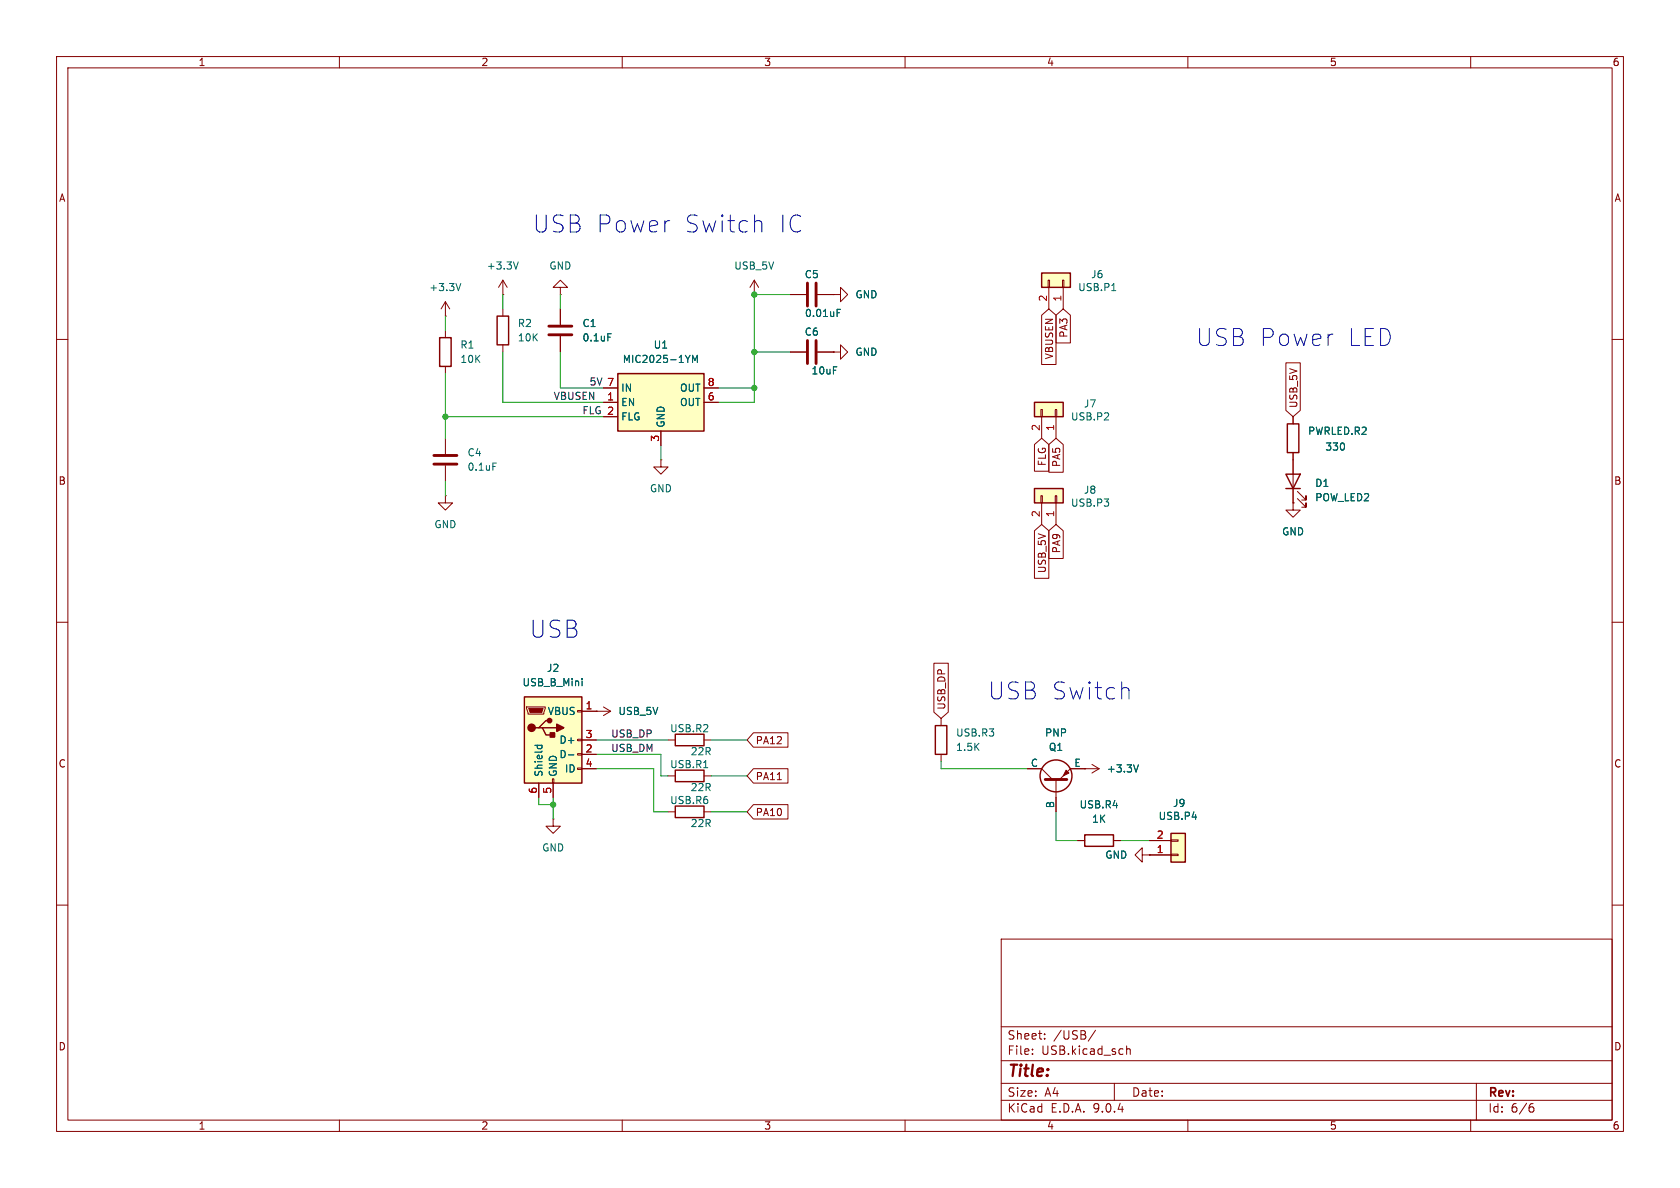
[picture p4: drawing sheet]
<svg xmlns="http://www.w3.org/2000/svg" width="297mm" height="210mm" viewBox="0 0 297 210" stroke-linecap="round" stroke-linejoin="round" font-family="sans-serif">
<g fill="none" stroke="#840000" stroke-width=".18">
<path d="M10 10h277v190h-277zM12 12h273v186h-273zM60 10v2M110 10v2M160 10v2M210 10v2M260 10v2M99.1 50.8h1.2l-1.2-1.3-1.3 1.3h1.3v1.3M99.1 52.1h.1M99.1 54.6v2.8M99.1 59.4v2.8M10 60h2"/>
<path d="M285 60h2M10 110h2M285 110h2M166.4 127v1.3M166.4 133.4v1.2M181.6 135.9h2.5l2 1.9M186.7 137.8v5.7M191.8 135.9h-2.6l-1.9 1.9M10 160h2M177 166h108v32h-108zM285 160h2M60 198v2"/>
<path d="M110 198v2M160 198v2M177 194.5h108M177 191.5h108M177 187.5h108M177 181.5h108M182.5 186.3v.1M182.5 185.5v.1M184.7 183.6v.1M184.7 182.8v.1M193.7 182.1l-1.3 2M197 191.5v3"/>
<path d="M199.2 184.9v1.5M199.2 185.5l.2-.1 .3 .1 .1 .9M210 198v2M260 198v2M261 191.5v6.5M270.6 195.7h.4l.2 .3-.1 .5-.5 .1M271 195.1l-.4 .1"/>
</g>
<g fill="none" stroke="#840000" stroke-width=".25">
<path d="M165.4 128.3h2v5.1h-2z"/>
<circle cx="186.7" cy="137.2" r="2.82"/>
</g>
<path d="M97 57.7h4.1M97 59.2h4.1M184.8 137.8h3.8" fill="none" stroke="#840000" stroke-width=".51"/>
<path d="M107.5 59h.6" fill="none" stroke="#006464" stroke-width=".18"/>
<path d="M188.5 136.1l.5 .6-1 .5z" fill="#840000" stroke="#840000" stroke-width=".18"/>
<path d="M182.9 86.4h5.1v2.5h-5.1z" fill="#ffffc2"/>
<path d="M227.6 74.9h2v5.1h-2zM182.9 86.4h5.1v2.5h-5.1zM119.4 136.1h5.1v2.1h-5.1zM119.4 129.8h5.1v2h-5.1zM119.4 142.5h5.1v2h-5.1z" fill="none" stroke="#840000" stroke-width=".25"/>
<g fill="none" stroke="#840000" stroke-width=".18">
<path d="M133.3 52.1h.1M133.3 49.5l-.7 1.3M133.3 49.5l.8 1.3M133.3 49.5v2.6M78.7 77.5v2.8M139.7 62.2h2.8M144.5 62.2h2.8M147.3 62.2h1.3v-1.2l1.3 1.2-1.3 1.3v-1.3M147.3 62.2h.1M228.6 73.7v1.2M78.7 87.6v1.3h1.3l-1.3 1.3-1.2-1.3h1.2M78.7 87.6h.1"/>
<path d="M78.7 82.3v2.8M184 87.6h.3v1.3h-.3zM184.1 88.9v3.8M186.6 87.6h.2v1.3h-.2zM186.7 88.9v3.8M228.6 80v1.3M118.1 137.2h1.3M118.1 130.8h1.3M124.5 137.2h1.2M124.5 130.8h1.2M191.8 135.9h.1M191.8 135.9h2.5"/>
<path d="M193 135.1l1.3 .8M194.3 135.9l-1.3 .8M97.8 144.8v1.3h1.3l-1.3 1.2-1.3-1.2h1.3M97.8 144.8h.1M118.1 143.5h1.3M124.5 143.5h1.2"/>
</g>
<path d="M87.1 81.9h.6M124.4 135.7h.7M201.3 135.2l-.5 1.3" fill="none" stroke="#006464" stroke-width=".18"/>
<path d="M142.7 60.2v4.1M144.3 60.2v4.1M76.7 80.5h4.1M76.7 82h4.1" fill="none" stroke="#840000" stroke-width=".51"/>
<path d="M92.7 123.2h10.2v15.2h-10.2z" fill="#ffffc2"/>
<path d="M77.7 59.7h2.1v5.1h-2.1zM87.9 55.9h2v5.1h-2zM227.3 83.8h2.6l-1.3 2.6zM227.3 86.4h2.6M92.7 123.2h10.2v15.2h-10.2zM95.2 128.7h.7l.6 1.2h1.3M95.9 128.7h2.5M97.2 127.4h-.7l-1.3 1.3h-.6M191.8 147.6h5v2h-5z" fill="none" stroke="#840000" stroke-width=".25"/>
<g fill="none" stroke="#840000" stroke-width=".18">
<path d="M78.7 55.9h.1M78.7 53.3l-.7 1.3M78.7 53.3l.8 1.3M78.7 53.3v2.6M78.7 58.4v1.3M88.9 52.1h.1M88.9 49.5l-.8 1.3M88.9 49.5l.8 1.3M88.9 49.5v2.6M88.9 54.6v1.3M139.7 52.1h2.8M144.5 52.1h2.8"/>
<path d="M147.3 52.1h1.3v-1.3l1.3 1.3-1.3 1.2v-1.2M147.3 52.1h.1M78.7 64.8v1.2M88.9 61v1.2M228.6 88.9v1.3h1.3l-1.3 1.2-1.3-1.2h1.3M228.6 88.9h.1M228.6 81.3v7.6M229.4 88.1l1.5 1.6v-.8v.8h-.8M229.4 86.9l1.5 1.5v-.8v.8h-.8M93.1 125h3.3v.2l-.3 1h-2.8zM95.2 138.4v2.6M97.7 137.7h.2v.7h-.2z"/>
<path d="M97.8 138.4v2.6M102.1 125.6h.8v.3h-.8zM102.1 130.7h.8v.2h-.8zM102.1 133.2h.8v.3h-.8zM102.1 135.8h.8v.2h-.8zM102.9 125.7h5M102.9 130.8h2.5M102.9 133.4h2.5M102.9 135.9h2.5M105.4 125.7h.1M106.7 125l1.2 .7M107.9 125.7l-1.2 .8"/>
<path d="M190.5 148.6h1.3M196.8 148.6h1.3M201.9 151.1v-1.2l-1.2 1.2 1.2 1.3v-1.3h1.3M203.2 151.1h.1"/>
</g>
<path d="M93.5 125.2h2.5l-.2 .8h-2.1z" fill="#840000" stroke="#840000" stroke-width=".18"/>
<g fill="#840000" stroke="#840000" stroke-width=".25">
<path d="M97.3 129.5h.7v.8h-.7z"/>
<path d="M98.4 128l1.3 .7-1.3 .6z"/>
<circle cx="94" cy="128.7" r=".63"/>
<circle cx="97.2" cy="127.4" r=".38"/>
</g>
<path d="M81.5 50.1l-.5 1.3M91.6 46.3l-.4 1.3M148 55.3h.4M148 54.7h.6M102.9 120v.1M94.6 131.8h1.2M95 131.8v.3M95.8 131.8v.3M100.5 133.4h1M102.9 120.4v.8" fill="none" stroke="#006464" stroke-width=".18"/>
<path d="M142.7 50v4.1M144.3 50v4.1" fill="none" stroke="#840000" stroke-width=".51"/>
<path d="M207 147.3h2.5v5.1h-2.5z" fill="#ffffc2"/>
<path d="M207 147.3h2.5v5.1h-2.5z" fill="none" stroke="#840000" stroke-width=".25"/>
<path d="M116.8 81.3v1.3h1.3l-1.3 1.2-1.2-1.2h1.2M116.8 81.3h.1M203.2 151.1h3.8M203.2 148.6h3.8M207 151h1.3v.3h-1.3zM207 148.5h1.3v.2h-1.3z" fill="none" stroke="#840000" stroke-width=".18"/>
<path d="M182.9 71.1h5.1v2.6h-5.1z" fill="#ffffc2"/>
<path d="M182.9 71.1h5.1v2.6h-5.1z" fill="none" stroke="#840000" stroke-width=".25"/>
<path d="M184 72.4h.3v1.3h-.3zM184.1 73.7v3.8M186.6 72.4h.2v1.3h-.2zM186.7 73.7v3.8" fill="none" stroke="#840000" stroke-width=".18"/>
<path d="M109.2 66h15.3v10.2h-15.3z" fill="#ffffc2"/>
<path d="M109.2 66h15.3v10.2h-15.3z" fill="none" stroke="#840000" stroke-width=".25"/>
<path d="M106.7 68.6h2.5M106.7 71.1h2.5M106.7 73.7h2.5M116.8 76.2v2.5M124.5 68.6h2.5M124.5 71.1h2.5" fill="none" stroke="#840000" stroke-width=".18"/>
<path d="M122 62.8l-.4 .7M122.4 64.1v-1.3l.5 .9 .4-.9v1.3" fill="none" stroke="#006464" stroke-width=".18"/>
<path d="M184.1 48.3h5.1v2.5h-5.1z" fill="#ffffc2"/>
<path d="M184.1 48.3h5.1v2.5h-5.1z" fill="none" stroke="#840000" stroke-width=".25"/>
<g fill="none" stroke="#840000" stroke-width=".18">
<path d="M99.1 54.6v2.8M99.1 59.4v2.8M139.7 52.1h2.8M144.5 52.1h2.8M147.3 52.1h.1M184.1 55.7l1.3-1.1 1.3 1.1v8.7h-2.6zM185.3 49.5h.2v1.3h-.2zM185.4 50.8v3.8M186.7 55.7l1.3-1.1 1.2 1.1v4.9h-2.5zM187.8 49.5h.3v1.3h-.3zM188 50.8v3.8M106.7 68.6h2.5"/>
<path d="M106.7 71.1h2.5M106.7 73.7h2.5M116.8 76.2v2.5M124.5 68.6h2.5M124.5 71.1h2.5M139.7 62.2h2.8M144.5 62.2h2.8M147.3 62.2h.1M182.9 78.6l1.2-1.1 1.3 1.1v4.7h-2.5zM185.4 78.6l1.3-1.1 1.3 1.1v4.9h-2.6zM227.3 64.1h2.6v8.4l-1.3 1.2-1.3-1.2zM228.6 73.7v1.2"/>
<path d="M182.9 93.8l1.2-1.1 1.3 1.1v8.4h-2.5zM185.4 93.8l1.3-1.1 1.3 1.1v4.9h-2.6zM228.6 88.9h.1M228.6 80v3.8M228.6 86.4v2.5M165.1 117.2h2.5v8.7l-1.2 1.1-1.3-1.1zM95.2 138.4v2.6M97.8 138.4v2.6M102.9 135.9h2.5M102.9 125.7h2.5M102.9 130.8h2.5M102.9 133.4h2.5"/>
<path d="M105.4 125.7h.1M133.2 129.5h6.1v2.6h-6.1l-1.1-1.3zM133.2 135.9h6.1v2.5h-6.1l-1.1-1.2zM137.4 137.8h.7M181.6 135.9h2.5M189.2 135.9h2.6M191.8 135.9h.1M133.2 142.2h6.1v2.6h-6.1l-1.1-1.3zM186.7 141v2.5M190.5 148.6h1.3M196.8 148.6h1.3M203.2 151.1h.1"/>
<path d="M203.2 148.6h3.8M203.2 151.1h3.8"/>
</g>
<g fill="none" stroke="#006464" stroke-width=".18">
<path d="M107.5 59h.6M148 55.3h.4M148 54.7h.6M196.5 51.4h.8M122 62.8l-.4 .7M122.4 64.1v-1.3l.5 .9 .4-.9v1.3M102.9 120v.1M94.6 131.8h1.2M95 131.8v.3M95.8 131.8v.3M100.5 133.4h1M102.9 120.4v.8"/>
<path d="M201.3 135.2l-.5 1.3"/>
</g>
<g fill="none" stroke="#009600" stroke-width=".18">
<path d="M78.7 55.9v2.5M88.9 52.1v2.5M99.1 52.1v2.5M139.7 52.1h-6.4v19h-6.3M78.7 66v11.5M78.7 73.7h28M88.9 62.2v8.9h17.8M99.1 62.2v6.4h7.6M116.8 78.7v2.6M127 68.6h6.3M133.3 62.2h6.4M78.7 85.1v2.5"/>
<path d="M105.4 135.9h10.2v7.6h2.5M105.4 133.4h11.4v3.8h1.3M105.4 130.8h12.7M125.7 137.2h6.4M125.7 130.8h6.4M166.4 134.6v1.3h15.2M95.2 141v1.2h2.6M97.8 141v3.8M125.7 143.5h6.4M186.7 143.5v5.1h3.8M198.1 148.6h5.1"/>
</g>
<path d="M133.8 39h.5l.2 .2 .2 .2v1.6M199.2 121.6l.3 .1 .1 .3v1.6" fill="none" stroke="#0000c2" stroke-width=".18"/>
<g fill="#009600" stroke="#009600" stroke-width=".18">
<circle cx="78.7" cy="73.7" r=".46"/>
<circle cx="133.3" cy="62.2" r=".46"/>
<circle cx="133.3" cy="52.1" r=".46"/>
<circle cx="133.3" cy="68.6" r=".46"/>
<circle cx="97.8" cy="142.2" r=".46"/>
</g>
<g font-size="4.2" fill="#0000c2">
<text x="94.2" y="41.4">USB Power</text>
<text x="120.8" y="41.4">Switch</text>
<text x="137.3" y="41.4">IC</text>
<text x="211.4" y="61.4">USB Power</text>
<text x="238" y="61.4">LED</text>
<text x="93.6" y="113">USB</text>
<text x="174.7" y="123.9">USB Switch</text>
</g>
<text font-size="2.8" fill="#840000" x="178" y="190.9">Title:</text>
<g font-size="2.1" fill="#840000">
<text x="178" y="184">Sheet:</text>
<text x="186.2" y="184">/USB/</text>
<text x="178" y="186.7">File:</text>
<text x="184.1" y="186.7">USB.kicad_sch</text>
<text x="178" y="196.9">KiCad</text>
<text x="178" y="194.1">Size:</text>
<text x="184.7" y="194.1">A4</text>
<text x="185.7" y="196.9">E.D.A.</text>
<text x="193.3" y="196.9">9.0.4</text>
<text x="200" y="194.1">Date:</text>
<text x="263" y="194.3">Rev:</text>
<text x="263" y="196.9">Id:</text>
<text x="267.1" y="196.9">6/6</text>
</g>
<g font-size="1.8" fill="#840000">
<text x="35" y="11.9">1</text>
<text x="85" y="11.9">2</text>
<text x="135" y="11.9">3</text>
<text x="185" y="11.9">4</text>
<text x="235" y="11.9">5</text>
<text x="285" y="11.9">6</text>
<text x="10.3" y="35.9">A</text>
<text x="285.3" y="35.9">A</text>
<text x="188.9" y="59.8" transform="rotate(-90 188.9 59.8)">PA3</text>
<text x="186.4" y="63.6" transform="rotate(-90 186.4 63.6)">VBUSEN</text>
<text x="229.6" y="72.2" transform="rotate(-90 229.6 72.2)">USB_5V</text>
<text x="185.1" y="82.5" transform="rotate(-90 185.1 82.5)">FLG</text>
<text x="187.6" y="82.7" transform="rotate(-90 187.6 82.7)">PA5</text>
<text x="10.3" y="85.9">B</text>
<text x="285.3" y="85.9">B</text>
<text x="185.1" y="101.4" transform="rotate(-90 185.1 101.4)">USB_5V</text>
<text x="187.6" y="97.9" transform="rotate(-90 187.6 97.9)">PA9</text>
<text x="167.3" y="125.6" transform="rotate(-90 167.3 125.6)">USB_DP</text>
<text x="133.5" y="131.8">PA12</text>
<text x="10.3" y="135.9">C</text>
<text x="285.3" y="135.9">C</text>
<text x="133.5" y="138.1">PA11</text>
<text x="133.5" y="144.5">PA10</text>
<text x="10.3" y="185.9">D</text>
<text x="285.3" y="185.9">D</text>
<text x="35" y="199.9">1</text>
<text x="85" y="199.9">2</text>
<text x="135" y="199.9">3</text>
<text x="185" y="199.9">4</text>
<text x="235" y="199.9">5</text>
<text x="285" y="199.9">6</text>
</g>
<g font-size="1.8" fill="#006464">
<text x="86" y="47.9">+3.3V</text>
<text x="97" y="47.9">GND</text>
<text x="129.7" y="47.9">USB_5V</text>
<text x="75.8" y="51.7">+3.3V</text>
<text x="142.2" y="49.4">C5</text>
<text x="151.1" y="52.9">GND</text>
<text x="190.5" y="51.7">USB.P1</text>
<text x="192.8" y="49.4">J6</text>
<text x="91.4" y="58">R2</text>
<text x="102.9" y="58">C1</text>
<text x="142.2" y="59.5">C6</text>
<text x="142.2" y="56.2">0.01uF</text>
<text x="81.3" y="61.8">R1</text>
<text x="81.3" y="64.4">10K</text>
<text x="91.4" y="60.6">10K</text>
<text x="102.9" y="60.6">0.1uF</text>
<text x="110" y="64.4">MIC2025-1YM</text>
<text x="115.5" y="61.8">U1</text>
<text x="151.1" y="63.1">GND</text>
<text x="109.7" y="69.4">IN</text>
<text x="109.7" y="72">EN</text>
<text x="120.1" y="69.4">OUT</text>
<text x="120.1" y="72">OUT</text>
<text x="143.4" y="66.4">10uF</text>
<text x="109.7" y="74.5">FLG</text>
<text x="117.7" y="75.7" transform="rotate(-90 117.7 75.7)">GND</text>
<text x="189.2" y="74.5">USB.P2</text>
<text x="191.5" y="72.2">J7</text>
<text x="231.1" y="77.1">PWRLED.R2</text>
<text x="82.6" y="80.9">C4</text>
<text x="82.6" y="83.4">0.1uF</text>
<text x="234.2" y="79.9">330</text>
<text x="114.8" y="87.2">GND</text>
<text x="189.2" y="89.8">USB.P3</text>
<text x="191.5" y="87.5">J8</text>
<text x="232.4" y="86.3">D1</text>
<text x="232.4" y="88.8">POW_LED2</text>
<text x="76.7" y="93.6">GND</text>
<text x="226.6" y="94.8">GND</text>
<text x="96.6" y="119">J2</text>
<text x="92.3" y="121.5">USB_B_Mini</text>
<text x="96.8" y="126.6">VBUS</text>
<text x="98.8" y="131.7">D+</text>
<text x="109.2" y="126.6">USB_5V</text>
<text x="118.4" y="129.6">USB.R2</text>
<text x="168.9" y="130.4">USB.R3</text>
<text x="184.7" y="130.4">PNP</text>
<text x="96.1" y="137.4" transform="rotate(-90 96.1 137.4)">Shield</text>
<text x="98.7" y="137.4" transform="rotate(-90 98.7 137.4)">GND</text>
<text x="98.8" y="134.2">D-</text>
<text x="99.8" y="136.8">ID</text>
<text x="118.4" y="136">USB.R1</text>
<text x="122" y="133.7">22R</text>
<text x="168.9" y="132.9">1.5K</text>
<text x="182.1" y="135.6">C</text>
<text x="185.3" y="132.9">Q1</text>
<text x="189.8" y="135.6">E</text>
<text x="195.6" y="136.8">+3.3V</text>
<text x="118.4" y="142.3">USB.R6</text>
<text x="122" y="140.1">22R</text>
<text x="186.4" y="143" transform="rotate(-90 186.4 143)">B</text>
<text x="190.8" y="143.1">USB.R4</text>
<text x="207.3" y="142.8">J9</text>
<text x="122" y="146.4">22R</text>
<text x="193" y="145.6">1K</text>
<text x="204.7" y="145.1">USB.P4</text>
<text x="95.8" y="150.7">GND</text>
<text x="195.3" y="152">GND</text>
</g>
<g font-size="1.8" fill="#a90000">
<text x="185.2" y="53.4" transform="rotate(-90 185.2 53.4)">2</text>
<text x="187.7" y="53.4" transform="rotate(-90 187.7 53.4)">1</text>
<text x="107.2" y="70.9">1</text>
<text x="107.2" y="68.3">7</text>
<text x="125" y="68.3">8</text>
<text x="125" y="70.9">6</text>
<text x="107.2" y="73.4">2</text>
<text x="183.9" y="76.3" transform="rotate(-90 183.9 76.3)">2</text>
<text x="186.4" y="76.3" transform="rotate(-90 186.4 76.3)">1</text>
<text x="116.6" y="78.2" transform="rotate(-90 116.6 78.2)">3</text>
<text x="183.9" y="91.5" transform="rotate(-90 183.9 91.5)">2</text>
<text x="186.4" y="91.5" transform="rotate(-90 186.4 91.5)">1</text>
<text x="103.4" y="125.5">1</text>
<text x="103.4" y="130.6">3</text>
<text x="103.4" y="133.1">2</text>
<text x="103.4" y="135.6">4</text>
<text x="95" y="140.4" transform="rotate(-90 95 140.4)">6</text>
<text x="97.5" y="140.4" transform="rotate(-90 97.5 140.4)">5</text>
<text x="204.4" y="148.3">2</text>
<text x="204.4" y="150.9">1</text>
</g>
<g font-size="1.8" fill="#0f0f0f">
<text x="97.8" y="70.8">VBUSEN</text>
<text x="104.1" y="68.2">5V 7</text>
<text x="102.9" y="73.3">FLG 2</text>
<text x="107.9" y="130.5">USB_DP</text>
<text x="107.9" y="133">USB_DM</text>
</g>
</svg>
